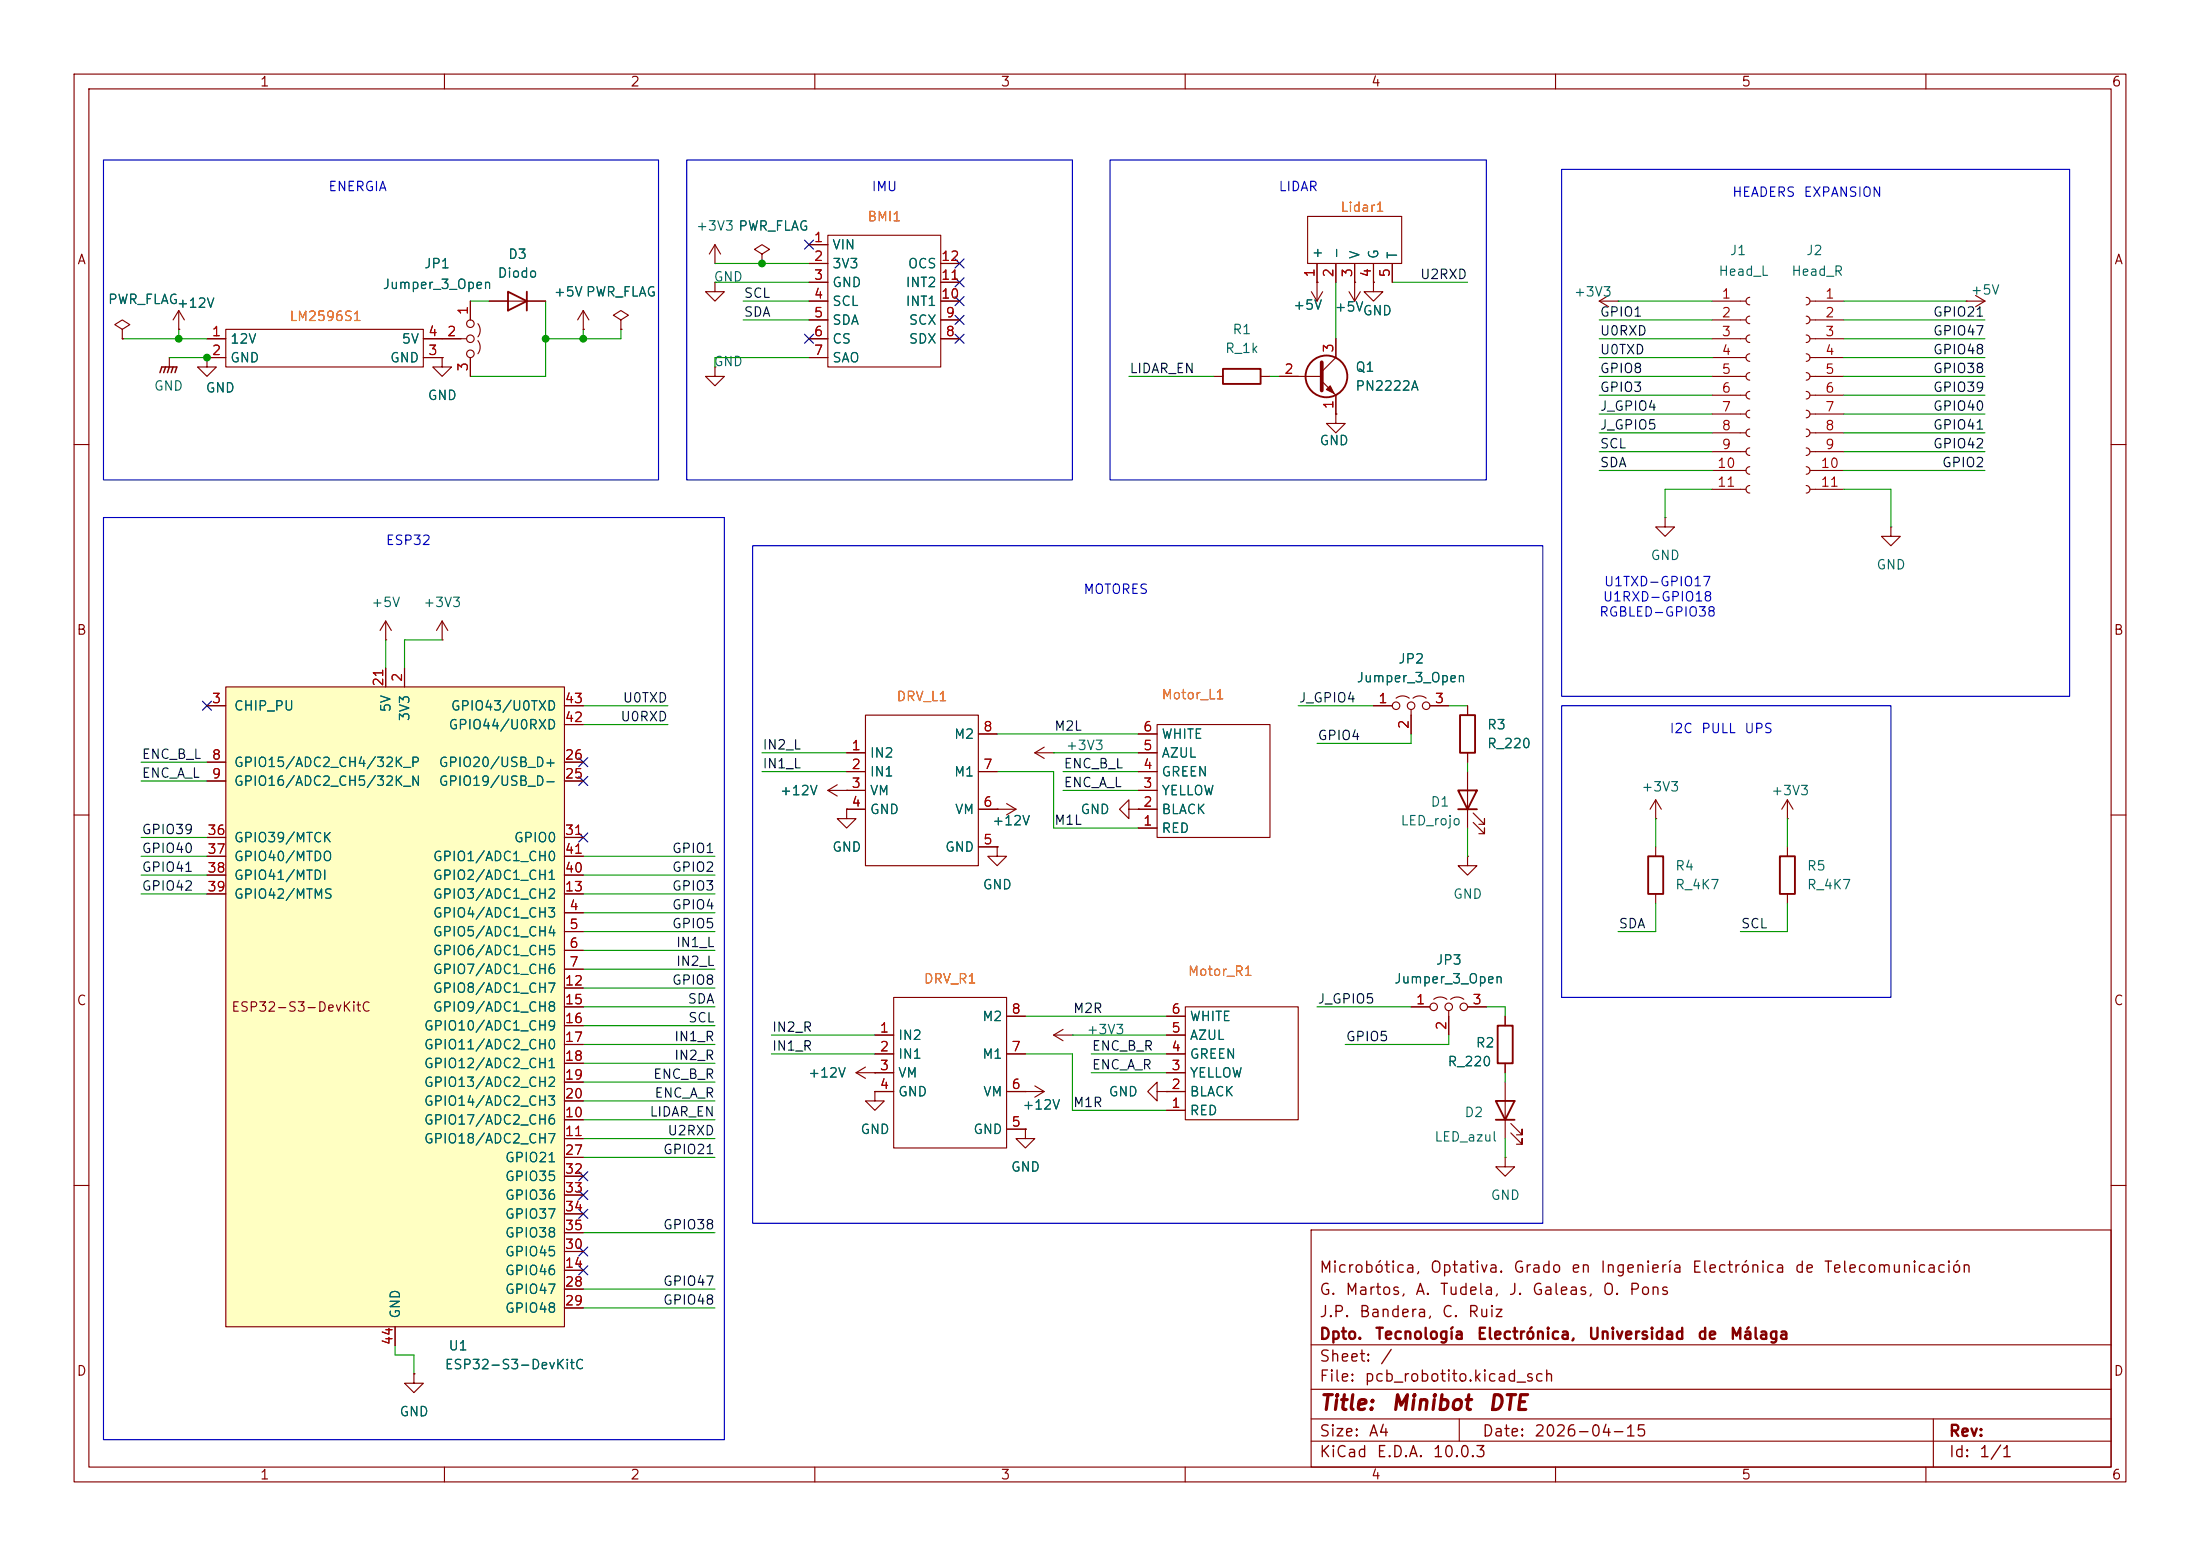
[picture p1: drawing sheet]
<svg xmlns="http://www.w3.org/2000/svg" width="297mm" height="210mm" viewBox="0 0 297 210" stroke-linecap="round" stroke-linejoin="round" font-family="sans-serif">
<g fill="none" stroke="#840000" stroke-width=".15">
<path d="M10 10h277v190h-277zM12 12h273v186h-273zM60 10v2M110 10v2M160 10v2M210 10v2M260 10v2M96.5 35.6h.1M96.5 38.1v1.3h1.3l-1.3 1.2-1.3-1.2h1.3M96.5 38.1h.1M96.5 33l-.7 1.3M96.5 33l.8 1.3"/>
<path d="M96.5 33v2.6M102.9 34.3l1-.6-1-.7-1 .7 1 .6v1.3M102.9 35.6h.1M109.2 33h2.6M109.2 35.6h2.6M109.2 38.1h2.6M111.8 31.8h15.2v17.7h-15.2zM127 35.6h2.5M127 38.1h2.5M176.5 29.2h12.7v6.4h-12.7zM177 39.4l.8 1.2M177.8 38.1h.1"/>
<path d="M177.8 35.6v5M178.6 39.4l-.8 1.2M180.3 35.6v2.5M182.1 39.4l.8 1.2M182.9 38.1h.1M182.9 35.6v5M183.6 39.4l-.7 1.2M185.4 38.1v1.3h1.3l-1.3 1.2-1.3-1.2h1.3M185.4 38.1h.1M185.4 35.6v2.5M188 35.6v2.5M78.7 44.5h.1"/>
<path d="M78.7 41.9l-.7 1.3M78.7 41.9l.8 1.3M78.7 41.9v2.6M83.8 43.2l1-.7-1-.6-1 .6 1 .7v1.3M83.8 44.5h.1M96.5 49.5v1.3h1.3l-1.3 1.3-1.3-1.3h1.3M96.5 49.5h.1M109.2 40.6h2.6M109.2 43.2h2.6M109.2 45.7h2.6M109.2 48.3h2.6M127 40.6h2.5"/>
<path d="M127 43.2h2.5M127 45.7h2.5M163.8 50.8h1.3M170.2 50.8h1.2M172.7 50.8h5.7M178.4 51.4l1.9 1.9v2.6M180.3 55.9v1.3h1.3l-1.3 1.2-1.2-1.2h1.2M180.3 55.9h.1M180.3 45.7v2.6l-1.9 1.9M10 60h2M224.8 69.9v1.2h1.3l-1.3 1.3-1.3-1.3h1.3M224.8 69.9h.1"/>
<path d="M285 60h2M52.1 86.4h.1M52.1 83.8l-.8 1.3M52.1 83.8l.7 1.3M52.1 83.8v2.6M59.7 86.4h.1M59.7 83.8l-.8 1.3M59.7 83.8l.8 1.3M59.7 83.8v2.6M116.8 96.5h15.3v20.3h-15.3zM132.1 99.1h2.5M153.7 99.1h2.5"/>
<path d="M156.2 97.8h15.2v15.2h-15.2zM185.4 95.3h2.6M188.5 94.2a1.44 1.44 0 0 1 1.7 0M190.5 95.8v3.3M190.8 94.2a1.44 1.44 0 0 1 1.7 0M193 95.3h2.6M198.1 95.3v1.2M10 110h2M114.3 101.6h2.5M114.3 104.1h2.5M114.3 106.7h2.5M114.3 109.2h2.5"/>
<path d="M132.1 104.1h2.5M132.1 109.2h2.5M132.1 114.3h2.5M134.6 114.3v1.3h1.3l-1.3 1.2-1.3-1.2h1.3M134.6 114.3h.1M153.7 101.6h2.5M153.7 104.1h2.5M153.7 106.7h2.5M153.7 109.2h2.5M153.7 111.8h2.5M198.1 115.6v1.2h1.3l-1.3 1.3-1.3-1.3h1.3M198.1 115.6h.1"/>
<path d="M198.1 101.6v1.3M198.1 104.1v7.7M198.9 111l1.5 1.5v-.7v.7h-.8M198.9 109.7l1.5 1.6v-.8v.8h-.8M223.5 110.5h.1M223.5 108l-.7 1.2M223.5 108l.8 1.2M223.5 108v2.5M223.5 114.3v1.3M241.3 110.5h.1M241.3 108l-.8 1.2M241.3 108l.8 1.2"/>
<path d="M241.3 108v2.5M241.3 114.3v1.3M285 110h2M118.1 139.7h2.5M120.6 134.6h15.3v20.3h-15.3zM135.9 137.2h2.5M142.2 139.7l1.3 .8M142.2 139.7h2.6M143.5 138.9l-1.3 .8M144.8 139.7h.1M157.5 139.7h2.5M157.5 137.2h2.5"/>
<path d="M160 135.9h15.3v15.2h-15.3zM190.5 135.9h2.5M193.5 134.9a1.44 1.44 0 0 1 1.8 0M195.6 136.4v3.3M195.8 134.9a1.44 1.44 0 0 1 1.8 0M198.1 135.9h2.6M203.2 137.2v1.2M223.5 120.7v1.2M241.3 120.7v1.2M118.1 147.3v1.3h1.3l-1.3 1.3-1.3-1.3h1.3M118.1 147.3h.1M118.1 142.2h2.5"/>
<path d="M118.1 144.8h2.5M118.1 147.3h2.5M135.9 142.2h2.5M135.9 147.3h5.1M135.9 152.4h2.5M138.4 152.4v1.3h1.3l-1.3 1.2-1.2-1.2h1.2M138.4 152.4h.1M138.4 147.3h.1M139.7 146.6l1.3 .7M141 147.3l-1.3 .8M156.2 147.3v-1.2l-1.3 1.2 1.3 1.3v-1.3h1.3M157.5 147.3h.1"/>
<path d="M157.5 142.2h2.5M157.5 144.8h2.5M157.5 147.3h2.5M157.5 149.9h2.5M203.2 156.2v1.3h1.3l-1.3 1.3-1.3-1.3h1.3M203.2 156.2h.1M203.2 143.5v1.3M203.2 146.1v7.6M204 152.9l1.5 1.5v-.7v.7h-.8M204 151.6l1.5 1.6v-.8v.8h-.8M10 160h2M177 166h108v32h-108z"/>
<path d="M285 160h2M60 198v2M110 198v2M160 198v2M177 194.5h108M177 191.5h108M177 187.5h108M177 181.5h108M197 191.5v3M210 198v2M260 198v2M261 191.5v6.5"/>
<circle cx="188.5" cy="95.3" r=".51"/>
<circle cx="190.5" cy="95.3" r=".51"/>
<circle cx="192.5" cy="95.3" r=".51"/>
<circle cx="193.5" cy="135.9" r=".51"/>
<circle cx="195.6" cy="135.9" r=".51"/>
<circle cx="197.6" cy="135.9" r=".51"/>
</g>
<g fill="none" stroke="#840000" stroke-width=".25">
<path d="M165.1 49.8h5.1v2h-5.1zM197.1 96.5h2v5.1h-2zM196.8 106.7h2.6l-1.3 2.5zM196.8 109.2h2.6M222.5 115.6h2v5.1h-2zM240.3 115.6h2v5.1h-2zM202.2 138.4h2v5.1h-2zM201.9 148.6h2.6l-1.3 2.5zM201.9 151.1h2.6"/>
<circle cx="179.1" cy="50.8" r="2.82"/>
</g>
<path d="M178.4 48.9v3.8" fill="none" stroke="#840000" stroke-width=".51"/>
<path d="M179.1 52.6l.5-.5 .5 1z" fill="#840000" stroke="#840000" stroke-width=".15"/>
<path d="M30.5 92.7h45.7v86.4h-45.7z" fill="#ffffc2"/>
<g fill="none" stroke="#840000" stroke-width=".15">
<path d="M102.9 35.6h.1M109.2 33h2.6M109.2 35.6h2.6M109.2 38.1h2.6M127 35.6h2.5M127 38.1h2.5M177.8 38.1h.1M177.8 35.6v2.5M180.3 35.6v2.5M182.9 38.1h.1M182.9 35.6v2.5M185.4 38.1h.1"/>
<path d="M185.4 35.6v2.5M188 35.6v2.5M217.2 39.9l-1.3 .7M266.7 39.9l1.3 .7M16.5 44.5l1-.7-1-.6-1 .6 1 .7v1.2M16.5 45.7h.1M22.9 48.3h.1M22.9 48.3v1.2M24.1 44.5h.1M24.1 41.9l-.7 1.3M24.1 41.9l.8 1.3M24.1 41.9v2.6"/>
<path d="M27.9 48.3v1.2h1.3l-1.3 1.3-1.2-1.3h1.2M27.9 48.3h.1M27.9 45.7h2.6M27.9 48.3h2.6M30.5 44.5h26.6v5h-26.6zM57.1 45.7h5.9M57.1 48.3h2.6M59.7 48.3v1.2h1.3l-1.3 1.3-1.3-1.3h1.3M59.7 48.3h.1M63.5 40.6v2.6M63.5 48.3v2.5M64.5 43.7a1.44 1.44 0 0 1 0 1.8"/>
<path d="M64.5 46a1.44 1.44 0 0 1 0 1.7M66 40.6h7.7M78.7 44.5h.1M83.8 44.5h.1M109.2 40.6h2.6M109.2 43.2h2.6M109.2 45.7h2.6M109.2 48.3h2.6M127 40.6h2.5M127 43.2h2.5M127 45.7h2.5M172.7 50.8h2.6"/>
<path d="M180.3 55.9h.1M180.3 45.7v2.6M180.3 53.3v2.6M215.9 40.6h2.5M215.9 40.6l1.3 .8M218.4 40.6h.1M231.1 40.6h4.6M231.1 43.2h4.6M231.1 45.7h4.6M231.1 48.3h4.6M231.1 50.8h4.6M231.1 53.3h4.6"/>
<path d="M231.1 55.9h4.6M231.1 58.4h4.6M236.2 40.1a.51 .51 0 0 0-.5 .5 .51 .51 0 0 0 .5 .5M236.2 42.7a.51 .51 0 0 0-.5 .5 .51 .51 0 0 0 .5 .5M236.2 45.2a.51 .51 0 0 0-.5 .5 .51 .51 0 0 0 .5 .5M236.2 47.8a.51 .51 0 0 0-.5 .5 .51 .51 0 0 0 .5 .5M236.2 50.3a.51 .51 0 0 0-.5 .5 .51 .51 0 0 0 .5 .5M236.2 52.8a.51 .51 0 0 0-.5 .5 .51 .51 0 0 0 .5 .5M236.2 55.4a.51 .51 0 0 0-.5 .5 .51 .51 0 0 0 .5 .5M236.2 57.9a.51 .51 0 0 0-.5 .5 .51 .51 0 0 0 .5 .5M243.8 40.1a.51 .51 0 0 1 .5 .5 .51 .51 0 0 1-.5 .5M243.8 42.7a.51 .51 0 0 1 .5 .5 .51 .51 0 0 1-.5 .5"/>
<path d="M243.8 45.2a.51 .51 0 0 1 .5 .5 .51 .51 0 0 1-.5 .5M243.8 47.8a.51 .51 0 0 1 .5 .5 .51 .51 0 0 1-.5 .5M243.8 50.3a.51 .51 0 0 1 .5 .5 .51 .51 0 0 1-.5 .5M243.8 52.8a.51 .51 0 0 1 .5 .5 .51 .51 0 0 1-.5 .5M243.8 55.4a.51 .51 0 0 1 .5 .5 .51 .51 0 0 1-.5 .5M243.8 57.9a.51 .51 0 0 1 .5 .5 .51 .51 0 0 1-.5 .5M244.3 40.6h4.6M244.3 43.2h4.6M244.3 45.7h4.6M244.3 48.3h4.6M244.3 50.8h4.6M244.3 53.3h4.6"/>
<path d="M244.3 55.9h4.6M244.3 58.4h4.6M265.4 40.6h.1M265.4 40.6h2.6M268 40.6l-1.3 .8M231.1 61h4.6M231.1 63.5h4.6M231.1 66h4.6M236.2 60.5a.51 .51 0 0 0-.5 .5 .51 .51 0 0 0 .5 .5M236.2 63a.51 .51 0 0 0-.5 .5 .51 .51 0 0 0 .5 .5M236.2 65.5a.51 .51 0 0 0-.5 .5 .51 .51 0 0 0 .5 .5M243.8 60.5a.51 .51 0 0 1 .5 .5 .51 .51 0 0 1-.5 .5"/>
<path d="M243.8 63a.51 .51 0 0 1 .5 .5 .51 .51 0 0 1-.5 .5M243.8 65.5a.51 .51 0 0 1 .5 .5 .51 .51 0 0 1-.5 .5M244.3 61h4.6M244.3 63.5h4.6M244.3 66h4.6M255.3 71.1v1.3h1.2l-1.2 1.3-1.3-1.3h1.3M255.3 71.1h.1M27.9 95.3h2.6M30.5 92.7h45.7v86.4h-45.7zM52.1 90.2v2.5M54.6 90.2v2.5M76.2 97.8h2.5"/>
<path d="M76.2 95.3h2.5M132.1 99.1h2.5M153.7 99.1h2.5M185.4 95.3h2.6M190.5 96.5v2.6M193 95.3h2.6M198.1 95.3v1.2M27.9 118.1h2.6M27.9 115.6h2.6M27.9 102.9h2.6M27.9 105.4h2.6M27.9 113h2.6"/>
<path d="M76.2 118.1h2.5M76.2 115.6h2.5M76.2 102.9h2.5M76.2 105.4h2.5M76.2 113h2.5M111.8 106.7l1.2 .7M111.8 106.7h5M113 105.9l-1.2 .8M114.3 109.2v1.3h1.3l-1.3 1.3-1.3-1.3h1.3M114.3 109.2h.1M114.3 106.7h.1M114.3 101.6h2.5"/>
<path d="M114.3 109.2h2.5M114.3 104.1h2.5M132.1 109.2h5.1M132.1 104.1h2.5M132.1 114.3h2.5M134.6 109.2h.1M134.6 114.3h.1M135.9 108.5l1.3 .7M137.2 109.2l-1.3 .8M139.7 101.6l1.3 .8M139.7 101.6h2.5M141 100.8l-1.3 .8"/>
<path d="M142.2 101.6h.1M152.4 109.2v-1.2l-1.3 1.2 1.3 1.3v-1.3h1.3M153.7 109.2h.1M153.7 106.7h2.5M153.7 101.6h2.5M153.7 109.2h2.5M153.7 111.8h2.5M153.7 104.1h2.5M198.1 101.6v1.3M27.9 120.7h2.6M76.2 120.7h2.5M76.2 123.2h2.5"/>
<path d="M76.2 125.7h2.5M76.2 128.3h2.5M76.2 130.8h2.5M76.2 133.4h2.5M76.2 135.9h2.5M76.2 138.4h2.5M118.1 139.7h2.5M135.9 137.2h2.5M157.5 139.7h2.5M157.5 137.2h2.5M190.5 135.9h2.5M195.6 137.2v2.5"/>
<path d="M198.1 135.9h2.6M203.2 137.2v1.2M76.2 146.1h2.5M76.2 151.1h2.5M76.2 153.7h2.5M76.2 141h2.5M76.2 143.5h2.5M76.2 148.6h2.5M76.2 156.2h2.5M76.2 158.8h2.5M115.6 144.8l1.2 .7M115.6 144.8h5"/>
<path d="M116.8 144l-1.2 .8M118.1 144.8h.1M118.1 147.3h.1M118.1 142.2h2.5M118.1 147.3h2.5M135.9 142.2h2.5M135.9 147.3h2.5M135.9 152.4h2.5M138.4 152.4h.1M138.4 147.3h.1M157.5 147.3h.1M157.5 144.8h2.5"/>
<path d="M157.5 142.2h2.5M157.5 147.3h2.5M157.5 149.9h2.5M203.2 143.5v1.3M53.3 179.1v2.5M76.2 171.5h2.5M76.2 174h2.5M76.2 176.5h2.5M76.2 168.9h2.5M76.2 161.3h2.5M76.2 163.8h2.5M76.2 166.4h2.5"/>
<path d="M55.9 185.4v1.3h1.2l-1.2 1.3-1.3-1.3h1.3M55.9 185.4h.1"/>
<circle cx="63.5" cy="45.7" r=".51"/>
<circle cx="63.5" cy="43.7" r=".51"/>
<circle cx="63.5" cy="47.8" r=".51"/>
</g>
<path d="M21.6 50.3l.2-.8h2.1l-.3 .8M22.4 49.5l-.3 .8M22.9 49.5l-.3 .8M23.4 49.5l-.3 .8" fill="none" stroke="#840000" stroke-width=".2"/>
<path d="M68.6 39.4l2.5 1.2-2.5 1.3zM71.1 39.4v2.5" fill="none" stroke="#840000" stroke-width=".25"/>
<g fill="none" stroke="#009600" stroke-width=".15">
<path d="M96.5 35.6h12.7M96.5 38.1h12.7M180.3 38.1v7.6M188 38.1h10.1M16.5 45.7h11.4M22.9 48.3h5M24.1 44.5v1.2M63.5 40.6h2.5M73.7 40.6v10.2h-10.2M78.7 44.5v1.2M83.8 44.5v1.2h-10.1M100.3 40.6h8.9"/>
<path d="M100.3 43.2h8.9M109.2 48.3h-12.7v1.2M152.4 50.8h11.4M171.4 50.8h1.3M215.9 55.9h15.2M215.9 50.8h15.2M215.9 48.3h15.2M215.9 53.3h15.2M215.9 45.7h15.2M215.9 43.2h15.2M215.9 58.4h15.2M218.4 40.6h12.7"/>
<path d="M248.9 40.6h16.5M248.9 55.9h19.1M248.9 50.8h19.1M248.9 48.3h19.1M248.9 53.3h19.1M248.9 45.7h19.1M248.9 43.2h19.1M248.9 58.4h19.1M215.9 63.5h15.2M215.9 61h15.2M231.1 66h-6.3v3.9M248.9 66h6.4v5.1"/>
<path d="M248.9 63.5h19.1M248.9 61h19.1M52.1 86.4v3.8M59.7 86.4h-5.1v3.8M78.7 95.3h11.5M78.7 97.8h11.5M134.6 99.1h19.1M175.3 95.3h10.1M190.5 99.1v1.2h-12.7M195.6 95.3h2.5M19 118.1h8.9M19 105.4h8.9"/>
<path d="M19 102.9h8.9M19 115.6h8.9M19 113h8.9M78.7 118.1h17.8M78.7 115.6h17.8M102.9 104.1h11.4M102.9 101.6h11.4M134.6 104.1h7.6v7.7h11.5M142.2 101.6h11.5M143.5 104.1h10.2M143.5 106.7h10.2M198.1 102.9v1.2"/>
<path d="M198.1 111.8v3.8M223.5 110.5v3.8M241.3 110.5v3.8M19 120.7h8.9M78.7 135.9h17.8M78.7 130.8h17.8M78.7 125.7h17.8M78.7 128.3h17.8M78.7 123.2h17.8M78.7 120.7h17.8M78.7 138.4h17.8M78.7 133.4h17.8"/>
<path d="M104.1 139.7h14M138.4 137.2h19.1M144.8 139.7h12.7M177.8 135.9h12.7M195.6 139.7v1.3h-14M200.7 135.9h2.5v1.3M223.5 121.9v3.8h-5.1M241.3 121.9v3.8h-6.4M78.7 141h17.8M78.7 151.1h17.8M78.7 148.6h17.8M78.7 153.7h17.8"/>
<path d="M78.7 156.2h17.8M78.7 146.1h17.8M78.7 143.5h17.8M104.1 142.2h14M138.4 142.2h6.4v7.7h12.7M147.3 144.8h10.2M147.3 142.2h10.2M203.2 144.8v1.3M203.2 153.7v2.5M78.7 174h17.8M78.7 166.4h17.8M78.7 176.5h17.8"/>
<path d="M53.3 181.6v1.3h2.6v2.5"/>
</g>
<g fill="none" stroke="#000084" stroke-width=".15">
<path d="M108.6 32.4l1.2 1.2M109.8 32.4l-1.2 1.2M128.9 37.5l1.2 1.2M128.9 35l1.2 1.2M130.1 37.5l-1.2 1.2M130.1 35l-1.2 1.2M108.6 45.1l1.2 1.2M109.8 45.1l-1.2 1.2M128.9 45.1l1.2 1.2M128.9 42.6l1.2 1.2M128.9 40l1.2 1.2M130.1 45.1l-1.2 1.2"/>
<path d="M130.1 42.6l-1.2 1.2M130.1 40l-1.2 1.2M27.3 94.6l1.2 1.3M28.5 94.6l-1.2 1.3M78.1 104.8l1.2 1.2M78.1 112.4l1.2 1.2M78.1 102.3l1.2 1.2M79.3 104.8l-1.2 1.2M79.3 112.4l-1.2 1.2M79.3 102.3l-1.2 1.2M78.1 158.1l1.2 1.3M79.3 158.1l-1.2 1.3"/>
<path d="M78.1 168.3l1.2 1.2M78.1 163.2l1.2 1.2M78.1 160.7l1.2 1.2M78.1 170.8l1.2 1.3M79.3 168.3l-1.2 1.2M79.3 163.2l-1.2 1.2M79.3 160.7l-1.2 1.2M79.3 170.8l-1.2 1.3"/>
</g>
<path d="M14 21.6h74.9v43.2h-74.9zM92.7 21.6h52.1v43.2h-52.1zM149.9 21.6h50.8v43.2h-50.8zM210.8 22.9h68.6v71.1h-68.6zM14 69.9h83.8v124.4h-83.8zM101.6 73.7h106.7v91.4h-106.7zM210.8 95.3h44.5v39.3h-44.5z" fill="none" stroke="#0000c2" stroke-width=".15"/>
<g fill="#009600" stroke="#009600" stroke-width=".14">
<circle cx="102.9" cy="35.6" r=".46"/>
<circle cx="78.7" cy="45.7" r=".46"/>
<circle cx="27.9" cy="48.3" r=".46"/>
<circle cx="24.1" cy="45.7" r=".46"/>
<circle cx="73.7" cy="45.7" r=".46"/>
</g>
<g font-size="2" fill="#840000">
<text x="178" y="190.8">Title:</text>
<text x="187.7" y="190.8">Minibot</text>
<text x="200.8" y="190.8">DTE</text>
</g>
<g font-size="1.5" fill="#840000">
<text x="178" y="172.2">Microbótica,</text>
<text x="192.9" y="172.2">Optativa.</text>
<text x="204.2" y="172.2">Grado</text>
<text x="212" y="172.2">en</text>
<text x="215.9" y="172.2">Ingeniería</text>
<text x="228.3" y="172.2">Electrónica</text>
<text x="242.2" y="172.2">de</text>
<text x="246.1" y="172.2">Telecomunicación</text>
<text x="178" y="178.2">J.P.</text>
<text x="178" y="175.2">G.</text>
<text x="181.5" y="175.2">Martos,</text>
<text x="183.4" y="178.2">Bandera,</text>
<text x="191" y="175.2">A.</text>
<text x="194.3" y="175.2">Tudela,</text>
<text x="194.5" y="178.2">C.</text>
<text x="198" y="178.2">Ruiz</text>
<text x="203.6" y="175.2">J.</text>
<text x="206.7" y="175.2">Galeas,</text>
<text x="216.2" y="175.2">O.</text>
<text x="219.8" y="175.2">Pons</text>
<text x="178" y="184.2">Sheet:</text>
<text x="178" y="181.2">Dpto.</text>
<text x="185.5" y="181.2">Tecnología</text>
<text x="186.2" y="184.2">/</text>
<text x="199.3" y="181.2">Electrónica,</text>
<text x="214.3" y="181.2">Universidad</text>
<text x="229" y="181.2">de</text>
<text x="233.4" y="181.2">Málaga</text>
<text x="178" y="186.9">File:</text>
<text x="184.1" y="186.9">pcb_robotito.kicad_sch</text>
<text x="178" y="197.1">KiCad</text>
<text x="178" y="194.3">Size:</text>
<text x="184.7" y="194.3">A4</text>
<text x="185.7" y="197.1">E.D.A.</text>
<text x="193.3" y="197.1">10.0.3</text>
<text x="200" y="194.3">Date:</text>
<text x="207" y="194.3">2026-04-15</text>
<text x="263" y="194.3">Rev:</text>
<text x="263" y="197.1">Id:</text>
<text x="267.1" y="197.1">1/1</text>
</g>
<g font-size="1.3" fill="#840000">
<text x="35" y="12">1</text>
<text x="85" y="12">2</text>
<text x="135" y="12">3</text>
<text x="185" y="12">4</text>
<text x="235" y="12">5</text>
<text x="285" y="12">6</text>
<text x="10.3" y="36">A</text>
<text x="285.3" y="36">A</text>
<text x="10.3" y="86">B</text>
<text x="285.3" y="86">B</text>
<text x="10.3" y="136">C</text>
<text x="31.1" y="136.9">ESP32-S3-DevKitC</text>
<text x="285.3" y="136">C</text>
<text x="10.3" y="186">D</text>
<text x="285.3" y="186">D</text>
<text x="35" y="200">1</text>
<text x="85" y="200">2</text>
<text x="135" y="200">3</text>
<text x="185" y="200">4</text>
<text x="235" y="200">5</text>
<text x="285" y="200">6</text>
</g>
<g font-size="1.3" fill="#0000c2">
<text x="44.2" y="26.1">ENERGIA</text>
<text x="117.6" y="26.1">IMU</text>
<text x="172.5" y="26.1">LIDAR</text>
<text x="233.8" y="26.9">HEADERS</text>
<text x="243.4" y="26.9">EXPANSION</text>
<text x="52" y="73.9">ESP32</text>
<text x="146.2" y="80.5">MOTORES</text>
<text x="215.8" y="83.5">RGBLED-GPIO38</text>
<text x="216.3" y="81.5">U1RXD-GPIO18</text>
<text x="216.4" y="79.4">U1TXD-GPIO17</text>
<text x="225.3" y="99.3">I2C</text>
<text x="229.6" y="99.3">PULL</text>
<text x="235.4" y="99.3">UPS</text>
</g>
<text font-size="1.3" fill="#ff7900" x="180.9" y="28.9">Lidar1</text>
<g font-size="1.3" fill="#006464">
<text x="68.5" y="35.3">D3</text>
<text x="93.9" y="31.5">+3V3 PWR_FLAG</text>
<text x="99.6" y="31.5">PWR_FLAG</text>
<text x="112.3" y="34">VIN</text>
<text x="178.8" y="35.1" transform="rotate(-90 178.8 35.1)">+</text>
<text x="181.3" y="35.1" transform="rotate(-90 181.3 35.1)">-</text>
<text x="183.9" y="35.1" transform="rotate(-90 183.9 35.1)">V</text>
<text x="186.4" y="35.1" transform="rotate(-90 186.4 35.1)">G</text>
<text x="188.9" y="35.1" transform="rotate(-90 188.9 35.1)">T</text>
<text x="233.4" y="34.8">J1</text>
<text x="243.7" y="34.8">J2</text>
<text x="14.5" y="41.4">PWR_FLAG</text>
<text x="23.8" y="41.9">+12V</text>
<text x="51.6" y="39.3">Jumper_3_Open</text>
<text x="57.2" y="36.5">JP1</text>
<text x="67.1" y="37.8">Diodo</text>
<text x="74.7" y="40.3">+5V PWR_FLAG</text>
<text x="96.3" y="38.3">GND</text>
<text x="112.3" y="36.5">3V3</text>
<text x="112.3" y="39.1">GND</text>
<text x="112.3" y="41.6">SCL</text>
<text x="122.2" y="41.6">INT1</text>
<text x="122.2" y="39.1">INT2</text>
<text x="122.5" y="36.5">OCS</text>
<text x="212.4" y="40.3">+3V3</text>
<text x="231.9" y="37.5">Head_L</text>
<text x="241.8" y="37.5">Head_R</text>
<text x="265.9" y="40.1">+5V</text>
<text x="31" y="46.7">12V</text>
<text x="54.1" y="46.7">5V</text>
<text x="112.3" y="44.2">SDA</text>
<text x="112.3" y="46.7">CS</text>
<text x="122.6" y="46.7">SDX</text>
<text x="122.6" y="44.2">SCX</text>
<text x="165.3" y="48">R_1k</text>
<text x="166.3" y="45.4">R1</text>
<text x="174.5" y="42.1">+5V</text>
<text x="180.1" y="42.4">+5V</text>
<text x="183.9" y="42.9">GND</text>
<text x="20.7" y="53">GND</text>
<text x="27.7" y="53.3">GND</text>
<text x="31" y="49.2">GND</text>
<text x="52.6" y="49.2">GND</text>
<text x="96.3" y="49.7">GND</text>
<text x="112.3" y="49.2">SAO</text>
<text x="182.9" y="53">PN2222A</text>
<text x="182.9" y="50.5">Q1</text>
<text x="57.7" y="54.3">GND</text>
<text x="178" y="60.4">GND</text>
<text x="222.8" y="75.9">GND</text>
<text x="253.2" y="77.2">GND</text>
<text x="50" y="82.3">+5V</text>
<text x="57" y="82.3">+3V3</text>
<text x="188.7" y="89.9">JP2</text>
<text x="183.1" y="92.4">Jumper_3_Open</text>
<text x="31.5" y="96.2">CHIP_PU</text>
<text x="53" y="96.2" transform="rotate(-90 53 96.2)">5V</text>
<text x="55.6" y="97.4" transform="rotate(-90 55.6 97.4)">3V3</text>
<text x="60.5" y="98.8">GPIO44/U0RXD</text>
<text x="60.8" y="96.2">GPIO43/U0TXD</text>
<text x="128.7" y="100">M2</text>
<text x="143.8" y="101.6">+3V3</text>
<text x="156.7" y="100">WHITE</text>
<text x="200.7" y="98.8">R3</text>
<text x="200.7" y="101.3">R_220</text>
<text x="31.5" y="103.8">GPIO15/ADC2_CH4/32K_P</text>
<text x="31.5" y="106.4">GPIO16/ADC2_CH5/32K_N</text>
<text x="59.1" y="106.4">GPIO19/USB_D-</text>
<text x="59.1" y="103.8">GPIO20/USB_D+</text>
<text x="105.2" y="107.7">+12V</text>
<text x="117.3" y="102.6">IN2</text>
<text x="117.3" y="105.1">IN1</text>
<text x="117.3" y="107.7">VM</text>
<text x="128.7" y="105.1">M1</text>
<text x="156.7" y="107.7">YELLOW</text>
<text x="156.7" y="105.1">GREEN</text>
<text x="156.7" y="102.6">AZUL</text>
<text x="221.5" y="107.1">+3V3</text>
<text x="239" y="107.7">+3V3</text>
<text x="117.3" y="110.2">GND</text>
<text x="128.8" y="110.2">VM</text>
<text x="133.9" y="111.7">+12V</text>
<text x="145.8" y="110.2">GND</text>
<text x="156.7" y="112.7">RED</text>
<text x="156.7" y="110.2">BLACK</text>
<text x="189" y="111.7">LED_rojo</text>
<text x="193" y="109.2">D1</text>
<text x="31.5" y="114">GPIO39/MTCK</text>
<text x="31.5" y="116.5">GPIO40/MTDO</text>
<text x="31.5" y="119.1">GPIO41/MTDI</text>
<text x="58.3" y="119.1">GPIO2/ADC1_CH1</text>
<text x="58.3" y="116.5">GPIO1/ADC1_CH0</text>
<text x="69.3" y="114">GPIO0</text>
<text x="112.3" y="115.3">GND</text>
<text x="127.5" y="115.3">GND</text>
<text x="226.1" y="117.8">R4</text>
<text x="243.8" y="117.8">R5</text>
<text x="31.5" y="121.6">GPIO42/MTMS</text>
<text x="58.3" y="124.2">GPIO4/ADC1_CH3</text>
<text x="58.3" y="121.6">GPIO3/ADC1_CH2</text>
<text x="132.6" y="120.4">GND</text>
<text x="196.1" y="121.6">GND</text>
<text x="226.1" y="120.4">R_4K7</text>
<text x="243.8" y="120.4">R_4K7</text>
<text x="58.3" y="126.7">GPIO5/ADC1_CH4</text>
<text x="58.3" y="129.2">GPIO6/ADC1_CH5</text>
<text x="58.3" y="131.8">GPIO7/ADC1_CH6</text>
<text x="193.8" y="130.5">JP3</text>
<text x="58.3" y="134.3">GPIO8/ADC1_CH7</text>
<text x="58.3" y="136.9">GPIO9/ADC1_CH8</text>
<text x="188.1" y="133.1">Jumper_3_Open</text>
<text x="57.1" y="139.4">GPIO10/ADC1_CH9</text>
<text x="57.1" y="141.9">GPIO11/ADC2_CH0</text>
<text x="121.2" y="140.7">IN2</text>
<text x="121.2" y="143.2">IN1</text>
<text x="132.5" y="143.2">M1</text>
<text x="132.5" y="138.1">M2</text>
<text x="146.6" y="139.9">+3V3</text>
<text x="160.5" y="143.2">GREEN</text>
<text x="160.5" y="140.7">AZUL</text>
<text x="160.5" y="138.1">WHITE</text>
<text x="199.1" y="141.7">R2</text>
<text x="57.1" y="147">GPIO13/ADC2_CH2</text>
<text x="57.1" y="144.5">GPIO12/ADC2_CH1</text>
<text x="57.1" y="149.6">GPIO14/ADC2_CH3</text>
<text x="109" y="145.8">+12V</text>
<text x="121.2" y="145.8">VM</text>
<text x="121.2" y="148.3">GND</text>
<text x="132.6" y="148.3">VM</text>
<text x="149.6" y="148.3">GND</text>
<text x="160.5" y="148.3">BLACK</text>
<text x="160.5" y="145.8">YELLOW</text>
<text x="195.3" y="144.2">R_220</text>
<text x="57.1" y="152.1">GPIO17/ADC2_CH6</text>
<text x="57.1" y="154.6">GPIO18/ADC2_CH7</text>
<text x="116.1" y="153.4">GND</text>
<text x="131.3" y="153.4">GND</text>
<text x="137.9" y="150.1">+12V</text>
<text x="160.5" y="150.8">RED</text>
<text x="193.6" y="154.4">LED_azul</text>
<text x="197.6" y="151.1">D2</text>
<text x="68.1" y="157.2">GPIO21</text>
<text x="68.1" y="159.7">GPIO35</text>
<text x="136.4" y="158.5">GND</text>
<text x="68.1" y="162.3">GPIO36</text>
<text x="68.1" y="164.8">GPIO37</text>
<text x="68.1" y="167.3">GPIO38</text>
<text x="201.2" y="162.3">GND</text>
<text x="68.1" y="172.4">GPIO46</text>
<text x="68.1" y="169.9">GPIO45</text>
<text x="54.3" y="178.1" transform="rotate(-90 54.3 178.1)">GND</text>
<text x="68.1" y="175">GPIO47</text>
<text x="68.1" y="177.5">GPIO48</text>
<text x="60" y="185.1">ESP32-S3-DevKitC</text>
<text x="60.5" y="182.6">U1</text>
<text x="53.8" y="191.5">GND</text>
</g>
<g font-size="1.3" fill="#a90000">
<text x="109.8" y="33">1</text>
<text x="109.8" y="35.5">2</text>
<text x="127" y="35.5">12</text>
<text x="109.8" y="38.1">3</text>
<text x="109.8" y="40.6">4</text>
<text x="127" y="40.6">10</text>
<text x="127" y="38.1">11</text>
<text x="177.8" y="37.5" transform="rotate(-90 177.8 37.5)">1</text>
<text x="180.3" y="37.5" transform="rotate(-90 180.3 37.5)">2</text>
<text x="182.9" y="37.5" transform="rotate(-90 182.9 37.5)">3</text>
<text x="185.4" y="37.5" transform="rotate(-90 185.4 37.5)">4</text>
<text x="187.9" y="37.5" transform="rotate(-90 187.9 37.5)">5</text>
<text x="232.3" y="40.6">1</text>
<text x="246.3" y="40.6">1</text>
<text x="28.5" y="45.7">1</text>
<text x="57.7" y="45.7">4</text>
<text x="60.3" y="45.7">2</text>
<text x="63.5" y="42.6" transform="rotate(-90 63.5 42.6)">1</text>
<text x="109.8" y="43.2">5</text>
<text x="109.8" y="45.7">6</text>
<text x="127.6" y="45.7">8</text>
<text x="127.6" y="43.2">9</text>
<text x="180.3" y="47.7" transform="rotate(-90 180.3 47.7)">3</text>
<text x="232.3" y="43.2">2</text>
<text x="232.3" y="45.7">3</text>
<text x="246.3" y="43.2">2</text>
<text x="246.3" y="45.7">3</text>
<text x="28.5" y="48.2">2</text>
<text x="57.7" y="48.2">3</text>
<text x="63.5" y="50.2" transform="rotate(-90 63.5 50.2)">3</text>
<text x="109.8" y="48.2">7</text>
<text x="173.3" y="50.8">2</text>
<text x="232.3" y="48.2">4</text>
<text x="232.3" y="50.8">5</text>
<text x="232.3" y="53.3">6</text>
<text x="246.3" y="48.2">4</text>
<text x="246.3" y="50.8">5</text>
<text x="246.3" y="53.3">6</text>
<text x="180.3" y="55.3" transform="rotate(-90 180.3 55.3)">1</text>
<text x="232.3" y="55.9">7</text>
<text x="232.3" y="58.4">8</text>
<text x="246.3" y="55.9">7</text>
<text x="246.3" y="58.4">8</text>
<text x="231.7" y="63.5">10</text>
<text x="232.3" y="60.9">9</text>
<text x="245.7" y="63.5">10</text>
<text x="246.3" y="60.9">9</text>
<text x="231.7" y="66">11</text>
<text x="245.7" y="66">11</text>
<text x="28.5" y="95.2">3</text>
<text x="52" y="92.8" transform="rotate(-90 52 92.8)">21</text>
<text x="54.6" y="92.1" transform="rotate(-90 54.6 92.1)">2</text>
<text x="76.2" y="95.2">43</text>
<text x="186" y="95.2">1</text>
<text x="193.6" y="95.2">3</text>
<text x="76.2" y="97.8">42</text>
<text x="114.9" y="101.6">1</text>
<text x="132.6" y="99">8</text>
<text x="154.2" y="101.6">5</text>
<text x="154.2" y="99">6</text>
<text x="190.5" y="98.5" transform="rotate(-90 190.5 98.5)">2</text>
<text x="28.5" y="102.8">8</text>
<text x="28.5" y="105.4">9</text>
<text x="76.2" y="105.4">25</text>
<text x="76.2" y="102.8">26</text>
<text x="114.9" y="104.1">2</text>
<text x="114.9" y="106.7">3</text>
<text x="132.6" y="104.1">7</text>
<text x="154.2" y="106.7">3</text>
<text x="154.2" y="104.1">4</text>
<text x="27.9" y="113">36</text>
<text x="76.2" y="113">31</text>
<text x="114.9" y="109.2">4</text>
<text x="132.6" y="109.2">6</text>
<text x="154.2" y="111.7">1</text>
<text x="154.2" y="109.2">2</text>
<text x="27.9" y="115.5">37</text>
<text x="27.9" y="118.1">38</text>
<text x="76.2" y="118.1">40</text>
<text x="76.2" y="115.5">41</text>
<text x="132.6" y="114.3">5</text>
<text x="27.9" y="120.6">39</text>
<text x="76.2" y="120.6">13</text>
<text x="76.8" y="123.2">4</text>
<text x="76.8" y="125.7">5</text>
<text x="76.8" y="128.2">6</text>
<text x="76.8" y="130.8">7</text>
<text x="76.2" y="133.3">12</text>
<text x="76.2" y="135.9">15</text>
<text x="136.5" y="137.1">8</text>
<text x="158" y="137.1">6</text>
<text x="191.1" y="135.9">1</text>
<text x="198.7" y="135.9">3</text>
<text x="76.2" y="138.4">16</text>
<text x="76.2" y="140.9">17</text>
<text x="76.2" y="143.5">18</text>
<text x="118.7" y="139.7">1</text>
<text x="118.7" y="142.2">2</text>
<text x="136.5" y="142.2">7</text>
<text x="158" y="142.2">4</text>
<text x="158" y="139.7">5</text>
<text x="195.6" y="139.1" transform="rotate(-90 195.6 139.1)">2</text>
<text x="76.2" y="146">19</text>
<text x="76.2" y="148.6">20</text>
<text x="118.7" y="144.8">3</text>
<text x="118.7" y="147.3">4</text>
<text x="136.5" y="147.3">6</text>
<text x="158" y="149.8">1</text>
<text x="158" y="147.3">2</text>
<text x="158" y="144.8">3</text>
<text x="76.2" y="151.1">10</text>
<text x="76.2" y="153.6">11</text>
<text x="136.5" y="152.4">5</text>
<text x="76.2" y="156.2">27</text>
<text x="76.2" y="158.7">32</text>
<text x="76.2" y="161.3">33</text>
<text x="76.2" y="163.8">34</text>
<text x="76.2" y="166.3">35</text>
<text x="76.2" y="171.4">14</text>
<text x="76.2" y="174">28</text>
<text x="76.2" y="168.9">30</text>
<text x="76.2" y="176.5">29</text>
<text x="53.3" y="181.7" transform="rotate(-90 53.3 181.7)">44</text>
</g>
<text font-size="1.3" fill="#ff7e00" x="117" y="30.2">BMI1</text>
<g font-size="1.3" fill="#0f0f0f">
<text x="100.3" y="40.5">SCL</text>
<text x="191.6" y="38">U2RXD</text>
<text x="100.3" y="43.1">SDA</text>
<text x="215.9" y="43.1">GPIO1</text>
<text x="215.9" y="45.6">U0RXD</text>
<text x="260.9" y="43.1">GPIO21</text>
<text x="260.9" y="45.6">GPIO47</text>
<text x="152.4" y="50.7">LIDAR_EN</text>
<text x="215.9" y="48.1">U0TXD</text>
<text x="215.9" y="50.7">GPIO8</text>
<text x="215.9" y="53.2">GPIO3</text>
<text x="260.9" y="50.7">GPIO38</text>
<text x="260.9" y="53.2">GPIO39</text>
<text x="260.9" y="48.1">GPIO48</text>
<text x="215.9" y="55.8">J_GPIO4</text>
<text x="215.9" y="58.3">J_GPIO5</text>
<text x="260.9" y="55.8">GPIO40</text>
<text x="260.9" y="58.3">GPIO41</text>
<text x="215.9" y="60.8">SCL</text>
<text x="215.9" y="63.4">SDA</text>
<text x="260.9" y="60.8">GPIO42</text>
<text x="262.1" y="63.4">GPIO2</text>
<text x="84" y="95.1">U0TXD</text>
<text x="175.3" y="95.1">J_GPIO4</text>
<text x="83.7" y="97.7">U0RXD</text>
<text x="102.9" y="101.5">IN2_L</text>
<text x="142.2" y="98.9">M2L</text>
<text x="177.8" y="100.2">GPIO4</text>
<text x="19" y="105.3">ENC_A_L</text>
<text x="19" y="102.7">ENC_B_L</text>
<text x="102.9" y="104">IN1_L</text>
<text x="143.5" y="104">ENC_B_L</text>
<text x="143.5" y="106.6">ENC_A_L</text>
<text x="19" y="112.9">GPIO39</text>
<text x="142.2" y="111.6">M1L</text>
<text x="19" y="118">GPIO41</text>
<text x="19" y="115.4">GPIO40</text>
<text x="90.6" y="118">GPIO2</text>
<text x="90.6" y="115.4">GPIO1</text>
<text x="19" y="120.5">GPIO42</text>
<text x="90.6" y="123.1">GPIO4</text>
<text x="90.6" y="120.5">GPIO3</text>
<text x="90.6" y="125.6">GPIO5</text>
<text x="218.4" y="125.6">SDA</text>
<text x="234.9" y="125.6">SCL</text>
<text x="91.2" y="128.1">IN1_L</text>
<text x="91.2" y="130.7">IN2_L</text>
<text x="90.6" y="133.2">GPIO8</text>
<text x="92.7" y="135.8">SDA</text>
<text x="144.8" y="137">M2R</text>
<text x="177.8" y="135.8">J_GPIO5</text>
<text x="90.9" y="143.4">IN2_R</text>
<text x="90.9" y="140.8">IN1_R</text>
<text x="92.8" y="138.3">SCL</text>
<text x="104.1" y="139.6">IN2_R</text>
<text x="104.1" y="142.1">IN1_R</text>
<text x="147.3" y="142.1">ENC_B_R</text>
<text x="181.6" y="140.8">GPIO5</text>
<text x="88.1" y="145.9">ENC_B_R</text>
<text x="88.3" y="148.5">ENC_A_R</text>
<text x="144.8" y="149.7">M1R</text>
<text x="147.3" y="144.7">ENC_A_R</text>
<text x="87.6" y="151">LIDAR_EN</text>
<text x="90" y="153.5">U2RXD</text>
<text x="89.4" y="156.1">GPIO21</text>
<text x="89.4" y="166.2">GPIO38</text>
<text x="89.4" y="173.9">GPIO47</text>
<text x="89.4" y="176.4">GPIO48</text>
</g>
<text font-size="1.3" fill="#ff8200" x="39" y="43.6">LM2596S1</text>
<g font-size="1.3" fill="#ff7300">
<text x="120.9" y="95">DRV_L1</text>
<text x="124.6" y="133.1">DRV_R1</text>
</g>
<g font-size="1.3" fill="#ff7b00">
<text x="156.7" y="94.7">Motor_L1</text>
<text x="160.3" y="132">Motor_R1</text>
</g>
</svg>
